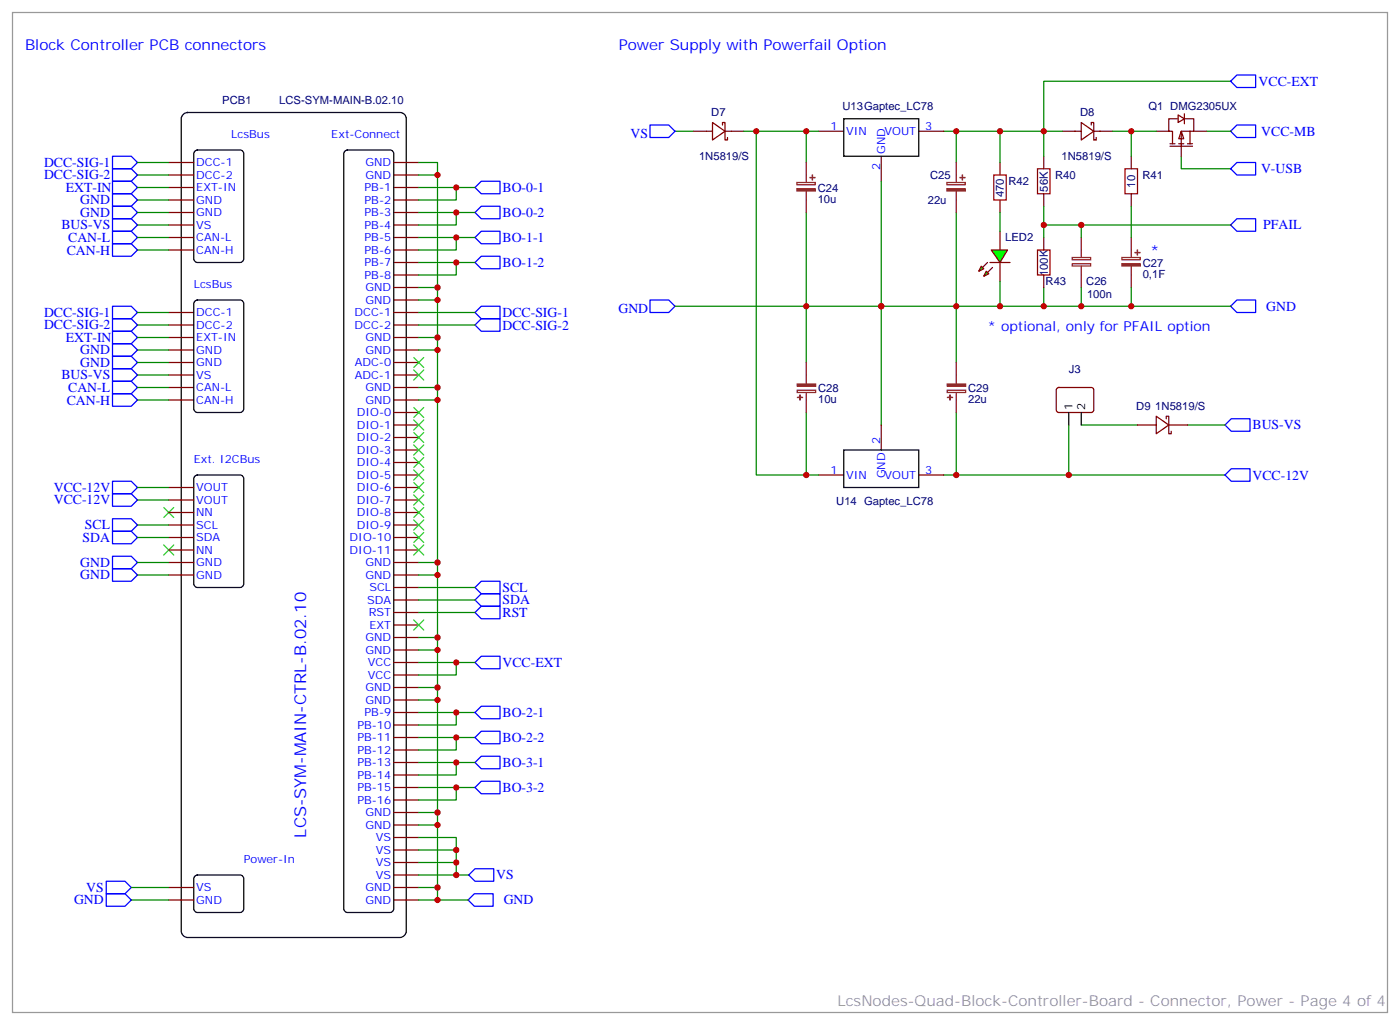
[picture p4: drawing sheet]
<svg xmlns="http://www.w3.org/2000/svg" width="395mm" height="289mm" viewBox="0 0 395 289" stroke-linecap="round" stroke-linejoin="round" font-family="sans-serif">
<path d="M3.5 3.5h388.1v282.3h-388.1z" fill="none" stroke="#999" stroke-width=".35"/>
<path d="M280.5 49.4h3.5v7h-3.5z" fill="none" stroke="#a10000" stroke-width=".35"/>
<path d="M282.2 45.9v3.5M282.2 56.4v3.6M282.2 65.3v5.3M282.2 74.1v5.3" fill="none" stroke="#870000" stroke-width=".35"/>
<g fill="#0f0" stroke="#870000" stroke-width=".35">
<path d="M278.3 76.6l.7 .7-1.4 .7z"/>
<path d="M276.9 75.1l.7 .7-1.4 .8z"/>
</g>
<g fill="#870000" stroke="#870000" stroke-width=".35">
<path d="M278.7 76.9l1.4-1.4z"/>
<path d="M278.7 74.1l-1.4 1.4z"/>
</g>
<path d="M279.4 74.1h5.6z" fill="#f00" stroke="#870000" stroke-width=".35"/>
<path d="M279.8 70.6h4.5l-2.1 3.5z" fill="#0f0" stroke="#870000" stroke-width=".35"/>
<path d="M316.6 72.7h5.2v.6h-5.2zM319.3 67v5.7M319.3 75.1v6M225 110.1h5.2v.7h-5.2zM227.5 102.3v6M227.5 110.8v5.6M267.3 110.1h5.2v.7h-5.2zM269.9 102.3v6M269.9 110.8v5.6" fill="none" stroke="#8c2424" stroke-width=".35"/>
<g fill="#8c2424" stroke="#8c2424" stroke-width=".35">
<path d="M316.6 74.4h5.2v.7h-5.2z"/>
<path d="M320.3 71.3h1.4z"/>
<path d="M321 70.6v1.4z"/>
<path d="M267.3 108.4h5.2v.6h-5.2z"/>
<path d="M267.4 112.1l1.4 .1z"/>
<path d="M268.1 111.5v1.4z"/>
<path d="M225 108.4h5.2v.6h-5.2z"/>
<path d="M225.1 112.1l1.4 .1z"/>
<path d="M225.8 111.5v1.4z"/>
</g>
<path d="M349.1 35.3h5.3v3.5h-5.3l-1.8-1.8zM345.7 119.9l1.8-1.7h5.3v3.5h-5.3zM345.7 134.1l1.8-1.8h5.3v3.5h-5.3z" fill="none" stroke="#00f" stroke-width=".35"/>
<g fill="none" stroke="#008700" stroke-width=".35">
<path d="M190.5 37h5.3M213.4 37v97.1h17.7M282.2 37v8.9M340.4 37h7.1M282.2 60v5.3M333.4 44.1v3.5h14.1M282.2 79.4v7M227.5 86.4v15.9M248.7 86.4v33.5M269.9 86.4v15.9M227.5 116.4v17.7M269.9 116.4v17.7"/>
<path d="M301.6 119.9v14.2M305.2 119.9h15.8M335.1 119.9h10.6M266.3 134.1h79.4"/>
</g>
<path d="M334.3 32.1v2.8M248.7 119.9v7.1M298.3 109.6l.5-.2h9.4l.5 .7-.1 5.9-.6 .4h-9.5l-.4-.7v-5.6zM321 119.9h5.3M326.3 117.5l3.5 2.4-3.5 2.5zM329.1 118.2v-.7h.7v4.9h.8v-.7M329.8 119.9h5.3M231.1 134.1h7M259.3 134.1h7" fill="none" stroke="#870000" stroke-width=".35"/>
<path d="M301.6 116.4v3.5M305.2 116.4v3.5M238.1 127h21.2v10.6h-21.2z" fill="none" stroke="#000" stroke-width=".35"/>
<path d="M332.5 32.5l1.8 1-1.8 1.1z" fill="#fff" stroke="#870000" stroke-width=".35"/>
<g fill="none" stroke="#870000" stroke-width=".35">
<path d="M195.8 37h5.3M201.1 34.6l3.5 2.4-3.5 2.5zM203.9 35.3v-.7h.7v4.9h.7v-.7M204.6 37h5.3M231.1 37h7M259.3 37h7M299.9 37h5.3M305.2 34.6l3.5 2.4-3.5 2.5zM308 35.3v-.7h.7v4.9h.7v-.7M308.7 37h5.3M326.3 37h3.5M332.3 33.5h-2.5v3.5h1.1v3.6"/>
<path d="M333.4 37l.7 2.2h-1.4zM334.4 33.5h2.5v3.5h-3.5v7.1M335.8 37v3.6M336.9 37h3.5M248.7 44.1v7.1M294.6 44.1v3.5M294.6 54.7v3.5M319.3 44.1v3.5M319.3 54.7v3.5M330.2 40.6h1.4M330.2 41.3h6.3M332.7 40.6h1.4"/>
<path d="M335.1 40.6h1.4M294.6 67v3.6M294.6 77.6v3.5"/>
</g>
<path d="M183.4 35.3h5.3l1.8 1.7-1.8 1.8h-5.3zM349.1 21.2h5.3v3.5h-5.3l-1.8-1.8zM349.1 45.9h5.3v3.5h-5.3l-1.8-1.8zM349.1 61.7h5.3v3.6h-5.3l-1.8-1.8zM183.4 84.7h5.3l1.8 1.7-1.8 1.8h-5.3zM349.1 84.7h5.3v3.5h-5.3l-1.8-1.8z" fill="none" stroke="#00f" stroke-width=".35"/>
<g fill="none" stroke="#008700" stroke-width=".35">
<path d="M209.9 37h21.2M227.5 37v8.9M266.3 37h3.6M294.6 37h-24.7v8.9M294.6 37h5.3M294.6 37v7.1M314 37h12.3M319.3 37v7.1M347.5 22.9h-52.9v14.1M227.5 60v26.4M248.7 51.2v35.2M269.9 60v26.4"/>
<path d="M294.6 58.2v8.8M319.3 58.2v8.8M294.6 63.5h52.9M305.2 63.5v3.5M190.5 86.4h157M294.6 81.1v5.3M305.2 81.1v5.3M319.3 81.1v5.3"/>
</g>
<path d="M238.1 33.5h21.2v10.6h-21.2z" fill="none" stroke="#000" stroke-width=".35"/>
<path d="M292.8 47.6h3.5v7.1h-3.5zM317.5 47.6h3.5v7.1h-3.5zM292.8 70.6h3.5v7h-3.5z" fill="none" stroke="#a10000" stroke-width=".35"/>
<path d="M224.9 51.5h5.2v.6h-5.2zM227.5 45.9v5.6M227.5 54v6M267.2 51.5h5.2v.6h-5.2zM269.9 45.9v5.6M269.9 54v6M302.6 74.4h5.2v.7h-5.2zM302.6 72.7h5.2v.6h-5.2zM305.2 67v5.7M305.2 75.1v6" fill="none" stroke="#8c2424" stroke-width=".35"/>
<g fill="#8c2424" stroke="#8c2424" stroke-width=".35">
<path d="M224.9 53.3h5.2v.6h-5.2z"/>
<path d="M228.6 50.1h1.4z"/>
<path d="M229.3 49.4v1.4z"/>
<path d="M267.2 53.3h5.2v.6h-5.2z"/>
<path d="M270.9 50.1h1.4z"/>
<path d="M271.6 49.4v1.4z"/>
</g>
<path d="M46.2 143.2l2.8 2.9M46.2 153.8l2.8 2.8M49 143.2l-2.8 2.9M49 153.8l-2.8 2.8" fill="none" stroke="#3c3" stroke-width=".35"/>
<path d="M51.7 32.3l1.2-.5h60a1.76 1.76 0 0 1 1.8 1.7v229.3a1.89 1.89 0 0 1-1.8 1.8h-60a1.89 1.89 0 0 1-1.7-1.8v-229.3z" fill="#fff" stroke="#000" stroke-width=".35"/>
<path d="M54.9 42.8l.8-.5h12l.7 .2 .3 .6 .1 29.9-.2 .7-.6 .3-12.3 .1-.6-.3-.4-.5v-29.9zM97.2 42.8l.9-.5h12l.6 .2 .4 .9v213.1l-.2 .6-.8 .4h-12l-.7-.2-.4-.8v-213.1zM54.9 85.1l.8-.4h12l.7 .2 .3 .5 .1 30-.2 .6-.6 .4h-12.3l-.6-.2-.4-.5v-30zM54.9 134.5l.8-.4h12l.7 .2 .3 .5 .1 29.9-.2 .7-.6 .4h-12.3l-.6-.2-.4-.6v-29.9zM54.9 247.4l.8-.5h12l.7 .2 .4 .9v8.5l-.2 .6-.9 .4h-12l-.6-.2-.4-.8v-8.5z" fill="none" stroke="#000" stroke-width=".35"/>
<g fill="none" stroke="#870000" stroke-width=".35">
<path d="M47.6 45.9h7.1M47.6 49.4h7.1M47.6 52.9h7.1M47.6 56.4h7.1M47.6 60h7.1M111.1 45.9h7.1M111.1 49.4h7.1M111.1 52.9h7.1M111.1 56.4h7.1M111.1 60h7.1M47.6 63.5h7.1M47.6 67h7.1"/>
<path d="M47.6 70.6h7.1M111.1 63.5h7.1M111.1 67h7.1M111.1 70.6h7.1M111.1 77.6h7.1M111.1 74.1h7.1M47.6 98.8h7.1M47.6 95.2h7.1M47.6 91.7h7.1M47.6 88.2h7.1M111.1 98.8h7.1M111.1 95.2h7.1"/>
<path d="M111.1 91.7h7.1M111.1 88.2h7.1M111.1 84.7h7.1M111.1 81.1h7.1M47.6 112.9h7.1M47.6 109.4h7.1M47.6 105.8h7.1M47.6 102.3h7.1M111.1 112.9h7.1M111.1 109.4h7.1M111.1 105.8h7.1M111.1 102.3h7.1"/>
<path d="M111.1 116.4h7.1M111.1 119.9h7.1M47.6 137.6h7.1M111.1 123.5h7.1M111.1 127h7.1M111.1 130.5h7.1M111.1 134.1h7.1M111.1 137.6h7.1M47.6 141.1h7.1M47.6 144.6h7.1M47.6 148.2h7.1M47.6 151.7h7.1"/>
<path d="M47.6 155.2h7.1M47.6 158.8h7.1M111.1 141.1h7.1M111.1 144.6h7.1M111.1 148.2h7.1M111.1 151.7h7.1M111.1 155.2h7.1M111.1 158.8h7.1M47.6 162.3h7.1M111.1 162.3h7.1M111.1 165.8h7.1M111.1 169.3h7.1"/>
<path d="M111.1 172.9h7.1M111.1 176.4h7.1M111.1 179.9h7.1M111.1 187h7.1M111.1 190.5h7.1M111.1 197.6h7.1M111.1 194h7.1M111.1 183.4h7.1M111.1 201.1h7.1M111.1 208.1h7.1M111.1 211.7h7.1M111.1 215.2h7.1"/>
<path d="M111.1 218.7h7.1M111.1 204.6h7.1M111.1 229.3h7.1M111.1 232.8h7.1M111.1 236.4h7.1M111.1 239.9h7.1M111.1 222.2h7.1M111.1 225.8h7.1M47.6 250.5h7.1M47.6 254h7.1M111.1 250.5h7.1M111.1 254h7.1"/>
<path d="M111.1 243.4h7.1M111.1 246.9h7.1"/>
</g>
<g fill="none" stroke="#00f" stroke-width=".35">
<path d="M31.7 58.2h5.3l1.8 1.8-1.8 1.7h-5.3zM31.7 54.7h5.3l1.8 1.7-1.8 1.8h-5.3zM31.7 51.2h5.3l1.8 1.7-1.8 1.8h-5.3zM31.7 47.6h5.3l1.8 1.8-1.8 1.8h-5.3zM31.7 44.1h5.3l1.8 1.8-1.8 1.7h-5.3zM134.1 60l1.7-1.8h5.3v3.5h-5.3zM134.1 52.9l1.7-1.7h5.3v3.5h-5.3zM31.7 61.7h5.3l1.8 1.8-1.8 1.8h-5.3zM31.7 68.8h5.3l1.8 1.8-1.8 1.7h-5.3zM31.7 65.3h5.3l1.8 1.7-1.8 1.8h-5.3zM134.1 67l1.7-1.7h5.3v3.5h-5.3zM134.1 74.1l1.7-1.8h5.3v3.5h-5.3z"/>
<path d="M31.7 97h5.3l1.8 1.8-1.8 1.7h-5.3zM31.7 93.5h5.3l1.8 1.7-1.8 1.8h-5.3zM31.7 90h5.3l1.8 1.7-1.8 1.8h-5.3zM31.7 86.4h5.3l1.8 1.8-1.8 1.8h-5.3zM134.1 88.2l1.7-1.8h5.3v3.6h-5.3zM134.1 91.7l1.7-1.7h5.3v3.5h-5.3zM31.7 104.1h5.3l1.8 1.7-1.8 1.8h-5.3zM31.7 111.1h5.3l1.8 1.8-1.8 1.8h-5.3zM31.7 107.6h5.3l1.8 1.8-1.8 1.7h-5.3zM31.7 100.5h5.3l1.8 1.8-1.8 1.8h-5.3zM31.7 139.3h5.3l1.8 1.8-1.8 1.8h-5.3zM31.7 135.8h5.3l1.8 1.8-1.8 1.7h-5.3z"/>
<path d="M31.7 157h5.3l1.8 1.8-1.8 1.7h-5.3zM31.7 149.9h5.3l1.8 1.8-1.8 1.8h-5.3zM31.7 146.4h5.3l1.8 1.8-1.8 1.7h-5.3zM31.7 160.5h5.3l1.8 1.8-1.8 1.7h-5.3zM134.1 172.9l1.7-1.8h5.3v3.5h-5.3zM134.1 169.3l1.7-1.7h5.3v3.5h-5.3zM134.1 165.8l1.7-1.8h5.3v3.6h-5.3zM134.1 187l1.7-1.8h5.3v3.5h-5.3zM134.1 201.1l1.7-1.8h5.3v3.5h-5.3zM134.1 208.1l1.7-1.7h5.3v3.5h-5.3zM134.1 215.2l1.7-1.8h5.3v3.6h-5.3zM134.1 222.2l1.7-1.7h5.3v3.5h-5.3z"/>
<path d="M30 252.2h5.3l1.7 1.8-1.7 1.8h-5.3zM30 248.7h5.3l1.7 1.8-1.7 1.7h-5.3zM132.3 246.9l1.8-1.7h5.2v3.5h-5.2zM133.9 252.2h5.3v3.6h-5.3l-1.8-1.8z"/>
</g>
<g fill="none" stroke="#008700" stroke-width=".35">
<path d="M38.8 60h8.8M38.8 56.4h8.8M38.8 52.9h8.8M38.8 49.4h8.8M38.8 45.9h8.8M118.2 45.9h5.3v208.1M118.2 60h15.9M118.2 52.9h15.9M118.2 49.4h5.3M128.8 52.9v3.5h-10.6M128.8 60v3.5h-10.6M38.8 63.5h8.8"/>
<path d="M38.8 70.6h8.8M38.8 67h8.8M118.2 67h15.9M118.2 74.1h15.9M128.8 67v3.6h-10.6M128.8 74.1v3.5h-10.6M38.8 98.8h8.8M38.8 95.2h8.8M38.8 91.7h8.8M38.8 88.2h8.8M118.2 98.8h5.3M118.2 95.2h5.3"/>
<path d="M118.2 91.7h15.9M118.2 88.2h15.9M118.2 81.1h5.3M118.2 84.7h5.3M38.8 105.8h8.8M38.8 112.9h8.8M38.8 109.4h8.8M38.8 102.3h8.8M118.2 112.9h5.3M118.2 109.4h5.3M38.8 137.6h8.8M38.8 158.8h8.8"/>
<path d="M38.8 151.7h8.8M38.8 148.2h8.8M38.8 141.1h8.8M118.2 158.8h5.3M38.8 162.3h8.8M118.2 162.3h5.3M118.2 172.9h15.9M118.2 169.3h15.9M118.2 165.8h15.9M118.2 179.9h5.3M118.2 187h15.9M118.2 183.4h5.3"/>
<path d="M118.2 194h5.3M118.2 197.6h5.3M128.8 187v3.5h-10.6M118.2 201.1h15.9M118.2 208.1h15.9M118.2 215.2h15.9M128.8 201.1v3.5h-10.6M128.8 208.1v3.6h-10.6M128.8 215.2v3.5h-10.6M118.2 236.4h10.6v10.5M118.2 222.2h15.9M118.2 229.3h5.3"/>
<path d="M118.2 232.8h5.3M118.2 239.9h10.6M128.8 222.2v3.6h-10.6M37 254h10.6M37 250.5h10.6M118.2 254h14.1M118.2 250.5h5.3M118.2 246.9h14.1M118.2 243.4h10.6"/>
</g>
<g fill="none" stroke="#3c3" stroke-width=".35">
<path d="M116.8 100.9l2.8 2.8M116.8 104.4l2.8 2.8M116.8 115l2.8 2.8M116.8 118.5l2.8 2.9M119.6 100.9l-2.8 2.8M119.6 104.4l-2.8 2.8M119.6 115l-2.8 2.8M119.6 118.5l-2.8 2.9M116.8 122.1l2.8 2.8M116.8 125.6l2.8 2.8M116.8 129.1l2.8 2.8M116.8 132.6l2.8 2.9"/>
<path d="M116.8 136.2l2.8 2.8M116.8 139.7l2.8 2.8M119.6 122.1l-2.8 2.8M119.6 125.6l-2.8 2.8M119.6 129.1l-2.8 2.8M119.6 132.6l-2.8 2.9M119.6 136.2l-2.8 2.8M119.6 139.7l-2.8 2.8M116.8 143.2l2.8 2.9M116.8 146.8l2.8 2.8M116.8 150.3l2.8 2.8M116.8 153.8l2.8 2.8"/>
<path d="M119.6 143.2l-2.8 2.9M119.6 146.8l-2.8 2.8M119.6 150.3l-2.8 2.8M119.6 153.8l-2.8 2.8M116.8 175l2.8 2.8M119.6 175l-2.8 2.8"/>
</g>
<g fill="#c00">
<circle cx="301.6" cy="134.1" r=".88"/>
<circle cx="269.9" cy="134.1" r=".88"/>
<circle cx="227.5" cy="134.1" r=".88"/>
<circle cx="248.7" cy="86.4" r=".88"/>
<circle cx="282.2" cy="86.4" r=".88"/>
<circle cx="282.2" cy="37" r=".88"/>
<circle cx="213.4" cy="37" r=".88"/>
<circle cx="269.9" cy="37" r=".88"/>
<circle cx="294.6" cy="37" r=".88"/>
<circle cx="269.9" cy="86.4" r=".88"/>
<circle cx="294.6" cy="63.5" r=".88"/>
<circle cx="227.5" cy="37" r=".88"/>
<circle cx="319.3" cy="37" r=".88"/>
<circle cx="305.2" cy="63.5" r=".88"/>
<circle cx="227.5" cy="86.4" r=".88"/>
<circle cx="294.6" cy="86.4" r=".88"/>
<circle cx="319.3" cy="86.4" r=".88"/>
<circle cx="305.2" cy="86.4" r=".88"/>
<circle cx="123.5" cy="254" r=".88"/>
<circle cx="128.8" cy="52.9" r=".88"/>
<circle cx="128.8" cy="60" r=".88"/>
<circle cx="128.8" cy="67" r=".88"/>
<circle cx="128.8" cy="74.1" r=".88"/>
<circle cx="123.5" cy="81.1" r=".88"/>
<circle cx="123.5" cy="84.7" r=".88"/>
<circle cx="123.5" cy="95.2" r=".88"/>
<circle cx="123.5" cy="98.8" r=".88"/>
<circle cx="123.5" cy="109.4" r=".88"/>
<circle cx="123.5" cy="112.9" r=".88"/>
<circle cx="123.5" cy="158.7" r=".88"/>
<circle cx="123.5" cy="162.3" r=".88"/>
<circle cx="123.5" cy="179.9" r=".88"/>
<circle cx="123.5" cy="183.4" r=".88"/>
<circle cx="128.8" cy="187" r=".88"/>
<circle cx="128.8" cy="201.1" r=".88"/>
<circle cx="123.5" cy="194" r=".88"/>
<circle cx="123.5" cy="197.6" r=".88"/>
<circle cx="128.8" cy="208.1" r=".88"/>
<circle cx="128.8" cy="215.2" r=".88"/>
<circle cx="128.8" cy="222.2" r=".88"/>
<circle cx="123.5" cy="229.3" r=".88"/>
<circle cx="123.5" cy="232.8" r=".88"/>
<circle cx="128.8" cy="246.9" r=".88"/>
<circle cx="128.8" cy="239.9" r=".88"/>
<circle cx="128.8" cy="243.4" r=".88"/>
<circle cx="123.5" cy="250.5" r=".88"/>
<circle cx="123.5" cy="49.4" r=".88"/>
</g>
<text font-size="4.6" fill="#00f" x="86.4" y="236.4" transform="rotate(-90 86.4 236.4)">LCS-SYM-MAIN-CTRL-B.02.10</text>
<g font-size="4.2" fill="#00f">
<text x="7.1" y="14.1">Block Controller PCB connectors</text>
<text x="174.6" y="14.1">Power Supply with Powerfail Option</text>
<text x="324.6" y="72.3">*</text>
</g>
<text font-size="4.2" fill="#999" x="236.4" y="284">LcsNodes-Quad-Block-Controller-Board - Connector, Power - Page 4 of 4</text>
<g font-size="3.9" fill="#00f">
<text x="355.2" y="24.2">VCC-EXT</text>
<text x="178" y="38.8">VS</text>
<text x="356" y="38.3">VCC-MB</text>
<text x="12.4" y="47.1">DCC-SIG-1</text>
<text x="12.4" y="50.6">DCC-SIG-2</text>
<text x="355.9" y="48.9">V-USB</text>
<text x="18.5" y="54.2">EXT-IN</text>
<text x="22.7" y="57.7">GND</text>
<text x="141.8" y="54.1">BO-0-1</text>
<text x="17.3" y="64.7">BUS-VS</text>
<text x="22.7" y="61.2">GND</text>
<text x="141.8" y="61.2">BO-0-2</text>
<text x="356.5" y="64.8">PFAIL</text>
<text x="18.8" y="71.8">CAN-H</text>
<text x="19.2" y="68.3">CAN-L</text>
<text x="141.8" y="68.2">BO-1-1</text>
<text x="141.8" y="75.3">BO-1-2</text>
<text x="12.4" y="89.4">DCC-SIG-1</text>
<text x="141.8" y="89.4">DCC-SIG-1</text>
<text x="174.5" y="88.2">GND</text>
<text x="357.3" y="87.7">GND</text>
<text x="12.4" y="93">DCC-SIG-2</text>
<text x="141.8" y="93">DCC-SIG-2</text>
<text x="278.7" y="93.5">* optional, only for PFAIL option</text>
<text x="18.5" y="96.5">EXT-IN</text>
<text x="22.7" y="100">GND</text>
<text x="17.3" y="107.1">BUS-VS</text>
<text x="22.7" y="103.5">GND</text>
<text x="19.2" y="110.6">CAN-L</text>
<text x="18.8" y="114.2">CAN-H</text>
<text x="353.5" y="121.1">BUS-VS</text>
<text x="353.5" y="135.4">VCC-12V</text>
<text x="15.2" y="142.3">VCC-12V</text>
<text x="15.2" y="138.8">VCC-12V</text>
<text x="24" y="149.4">SCL</text>
<text x="23.3" y="152.9">SDA</text>
<text x="22.7" y="160">GND</text>
<text x="22.7" y="163.5">GND</text>
<text x="141.8" y="167">SCL</text>
<text x="141.8" y="170.5">SDA</text>
<text x="141.8" y="174.1">RST</text>
<text x="141.8" y="188.3">VCC-EXT</text>
<text x="141.8" y="202.3">BO-2-1</text>
<text x="141.8" y="209.4">BO-2-2</text>
<text x="141.8" y="216.4">BO-3-1</text>
<text x="141.8" y="223.5">BO-3-2</text>
<text x="24.4" y="251.8">VS</text>
<text x="140.1" y="248.2">VS</text>
<text x="20.9" y="255.2">GND</text>
<text x="142.2" y="255.3">GND</text>
</g>
<g font-size="3.2" fill="#000080">
<text x="62.7" y="29.4">PCB1</text>
<text x="78.8" y="29.4">LCS-SYM-MAIN-B.02.10</text>
<text x="200.7" y="32.8">D7</text>
<text x="237.8" y="31.2">U13Gaptec_LC78</text>
<text x="304.8" y="32.8">D8</text>
<text x="324.1" y="31.1">Q1 DMG2305UX</text>
<text x="197.3" y="45.1">1N5819/S</text>
<text x="299.6" y="45.1">1N5819/S</text>
<text x="262.5" y="50.5">C25</text>
<text x="284.6" y="52.3">R42</text>
<text x="297.8" y="50.5">R40</text>
<text x="320.4" y="53" transform="rotate(-90 320.4 53)">10</text>
<text x="322.4" y="50.5">R41</text>
<text x="230.8" y="57.2">10u</text>
<text x="230.8" y="54.1">C24</text>
<text x="261.8" y="57.6">22u</text>
<text x="283.3" y="55.7" transform="rotate(-90 283.3 55.7)">470</text>
<text x="295.7" y="54.1" transform="rotate(-90 295.7 54.1)">56K</text>
<text x="283.7" y="68.1">LED2</text>
<text x="295.7" y="77.9" transform="rotate(-90 295.7 77.9)">100K</text>
<text x="322.5" y="75.2">C27</text>
<text x="295.1" y="80.5">R43</text>
<text x="306.6" y="80.5">C26</text>
<text x="322.5" y="78.4">0,1F</text>
<text x="306.8" y="84">100n</text>
<text x="301.6" y="105.1">J3</text>
<text x="230.9" y="113.7">10u</text>
<text x="230.9" y="110.6">C28</text>
<text x="273.2" y="113.7">22u</text>
<text x="273.2" y="110.6">C29</text>
<text x="320.7" y="115.8">D9</text>
<text x="326.1" y="115.8">1N5819/S</text>
<text x="236" y="142.4">U14 Gaptec_LC78</text>
</g>
<g font-size="3.2" fill="#00f">
<text x="65.3" y="38.8">LcsBus</text>
<text x="93.5" y="38.8">Ext-Connect</text>
<text x="234.3" y="36.7">1</text>
<text x="238.8" y="38.1">VIN</text>
<text x="249.6" y="38.1">VOUT</text>
<text x="261.1" y="36.7">3</text>
<text x="55.4" y="46.9">DCC-1</text>
<text x="103.1" y="46.9">GND</text>
<text x="248.4" y="47.9" transform="rotate(-90 248.4 47.9)">2</text>
<text x="249.8" y="43.4" transform="rotate(-90 249.8 43.4)">GND</text>
<text x="55.4" y="50.4">DCC-2</text>
<text x="55.4" y="54">EXT-IN</text>
<text x="102.9" y="54">PB-1</text>
<text x="103.1" y="50.4">GND</text>
<text x="55.4" y="57.5">GND</text>
<text x="102.9" y="57.5">PB-2</text>
<text x="55.4" y="61">GND</text>
<text x="55.4" y="64.6">VS</text>
<text x="102.9" y="64.6">PB-4</text>
<text x="102.9" y="61">PB-3</text>
<text x="55.4" y="68.1">CAN-L</text>
<text x="55.4" y="71.6">CAN-H</text>
<text x="102.9" y="71.6">PB-6</text>
<text x="102.9" y="68.1">PB-5</text>
<text x="102.9" y="75.1">PB-7</text>
<text x="54.7" y="81.1">LcsBus</text>
<text x="102.9" y="78.7">PB-8</text>
<text x="103.1" y="82.2">GND</text>
<text x="55.4" y="89.3">DCC-1</text>
<text x="100.1" y="89.3">DCC-1</text>
<text x="103.1" y="85.7">GND</text>
<text x="55.4" y="92.8">DCC-2</text>
<text x="100.1" y="92.8">DCC-2</text>
<text x="55.4" y="99.8">GND</text>
<text x="55.4" y="96.3">EXT-IN</text>
<text x="103.1" y="96.3">GND</text>
<text x="103.1" y="99.8">GND</text>
<text x="55.4" y="106.9">VS</text>
<text x="55.4" y="103.4">GND</text>
<text x="100.1" y="103.4">ADC-0</text>
<text x="100.1" y="106.9">ADC-1</text>
<text x="55.4" y="113.9">CAN-H</text>
<text x="55.4" y="110.4">CAN-L</text>
<text x="103.1" y="110.4">GND</text>
<text x="103.1" y="113.9">GND</text>
<text x="100.7" y="117.5">DIO-0</text>
<text x="100.7" y="121">DIO-1</text>
<text x="100.7" y="124.5">DIO-2</text>
<text x="248.4" y="125.2" transform="rotate(-90 248.4 125.2)">2</text>
<text x="54.7" y="130.5">Ext. I2CBus</text>
<text x="100.7" y="128.1">DIO-3</text>
<text x="100.7" y="131.6">DIO-4</text>
<text x="100.7" y="135.1">DIO-5</text>
<text x="234.3" y="133.7">1</text>
<text x="238.8" y="135.1">VIN</text>
<text x="249.6" y="135.1">VOUT</text>
<text x="249.8" y="135" transform="rotate(-90 249.8 135)">GND</text>
<text x="261.1" y="133.7">3</text>
<text x="55.4" y="138.6">VOUT</text>
<text x="55.4" y="142.2">VOUT</text>
<text x="100.7" y="138.6">DIO-6</text>
<text x="100.7" y="142.2">DIO-7</text>
<text x="55.4" y="145.7">NN</text>
<text x="55.4" y="149.2">SCL</text>
<text x="100.7" y="145.7">DIO-8</text>
<text x="100.7" y="149.2">DIO-9</text>
<text x="55.4" y="152.8">SDA</text>
<text x="98.7" y="152.8">DIO-10</text>
<text x="55.4" y="156.3">NN</text>
<text x="55.4" y="159.8">GND</text>
<text x="98.7" y="156.3">DIO-11</text>
<text x="103.1" y="159.8">GND</text>
<text x="55.4" y="163.3">GND</text>
<text x="103.1" y="163.3">GND</text>
<text x="104.3" y="166.9">SCL</text>
<text x="103.6" y="170.4">SDA</text>
<text x="104.1" y="173.9">RST</text>
<text x="104.3" y="177.4">EXT</text>
<text x="103.1" y="181">GND</text>
<text x="103.1" y="184.5">GND</text>
<text x="103.8" y="188">VCC</text>
<text x="103.8" y="191.6">VCC</text>
<text x="103.1" y="195.1">GND</text>
<text x="102.9" y="202.1">PB-9</text>
<text x="103.1" y="198.6">GND</text>
<text x="100.9" y="209.2">PB-11</text>
<text x="100.9" y="205.7">PB-10</text>
<text x="100.9" y="212.7">PB-12</text>
<text x="100.9" y="216.3">PB-13</text>
<text x="100.9" y="219.8">PB-14</text>
<text x="100.9" y="223.3">PB-15</text>
<text x="100.9" y="226.8">PB-16</text>
<text x="103.1" y="230.4">GND</text>
<text x="103.1" y="233.9">GND</text>
<text x="106.1" y="237.4">VS</text>
<text x="68.8" y="243.4">Pow</text>
<text x="75.2" y="243.4">er-In</text>
<text x="106.1" y="240.9">VS</text>
<text x="106.1" y="244.5">VS</text>
<text x="55.4" y="251.5">VS</text>
<text x="103.1" y="251.5">GND</text>
<text x="106.1" y="248">VS</text>
<text x="55.4" y="255.1">GND</text>
<text x="103.1" y="255.1">GND</text>
</g>
<g font-size="3.2">
<text x="302.7" y="115.7" transform="rotate(-90 302.7 115.7)">1</text>
<text x="306.2" y="115.7" transform="rotate(-90 306.2 115.7)">2</text>
</g>
</svg>
